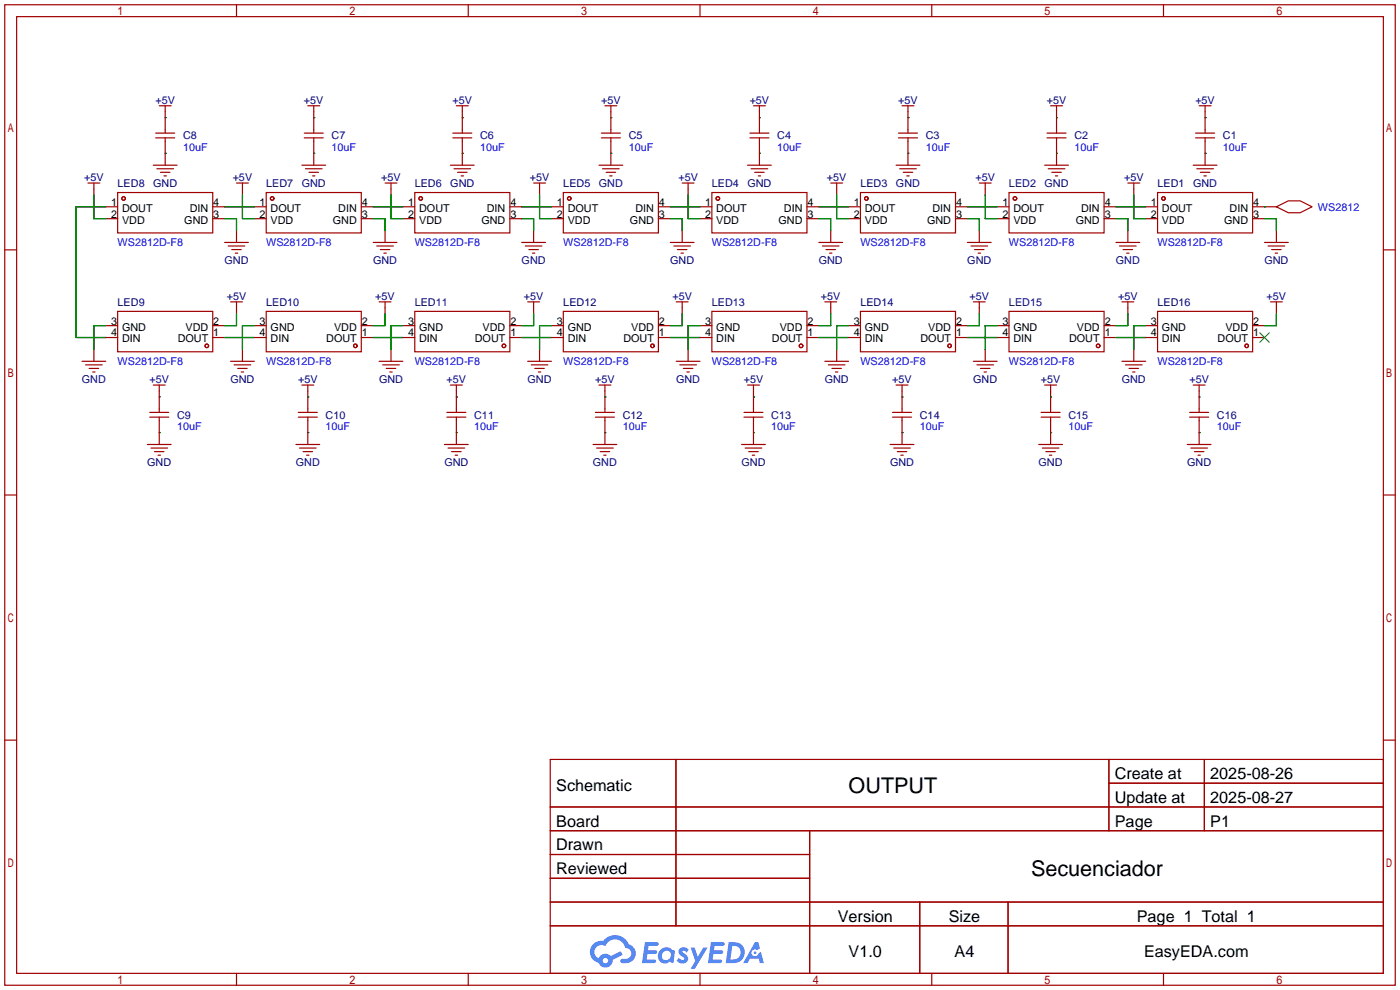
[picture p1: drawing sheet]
<svg xmlns="http://www.w3.org/2000/svg" width="299mm" height="212mm" viewBox="0 0 299 212" stroke-linecap="round" stroke-linejoin="round" font-family="sans-serif">
<g fill="none" stroke="#a10000" stroke-width=".25">
<path d="M1 1h297.2v209.6h-297.2zM3.6 3.6h292.1v204.4h-292.1zM50.5 1v2.6M100.1 1v2.6M149.6 1v2.6M199.1 1v2.6M248.7 1v2.6M1 53.4h2.6M295.7 53.4h2.5M1 105.8h2.6M295.7 105.8h2.5M1 158.2h2.6"/>
<path d="M295.7 158.2h2.5M117.6 162.3h178.1v45.7h-178.1zM117.6 172.5h178.1M117.6 177.5h178.1M144.5 162.3v35.6M173 177.5v30.5M237 162.3v15.2M237 167.4h58.7M257.4 162.3v15.2M117.6 182.6h55.4M117.6 192.8h178.1M117.6 187.7h55.4"/>
<path d="M117.6 197.9h178.1M196.6 192.8v15.2M215.4 192.8v15.2M50.5 208v2.6M100.1 208v2.6M149.6 208v2.6M199.1 208v2.6M248.7 208v2.6"/>
</g>
<g fill="#5487ff">
<path d="M145.3 202.7a1.3 1.3 0 0 1 1.9 .3l-.4 .6a.54 .54 0 0 0-.9-.2l.1 .2a1.34 1.34 0 0 1 .9 1.8 1.47 1.47 0 0 1-2.3-.1l.5-.6 .8 .5a.31 .31 0 0 0 .4-.3 .31 .31 0 0 0-.3-.4 1.12 1.12 0 0 1-.7-1.8z"/>
<path d="M147.6 202.5h.9l.6 2 1.2-2h.9l-2.7 4.6h-.9l1-1.7z"/>
<path d="M137.8 201.4h1.7a1.31 1.31 0 0 1 1.2 .2 .4 .4 0 0 1-.3 .5l-1.8 .1-.1 .9h1.6a.4 .4 0 0 1 .4 .4 .4 .4 0 0 1-.5 .4h-1.6l-.2 1.2h1.4a.46 .46 0 0 1 .5 0 .46 .46 0 0 1 .1 .5l-.4 .2h-2.6z"/>
<path d="M151.9 201.4h1.7a1.32 1.32 0 0 1 1.2 .2 .39 .39 0 0 1-.3 .5l-1.8 .1-.1 .9h1.6a.4 .4 0 0 1 .4 .4 .4 .4 0 0 1-.4 .4h-1.7l-.2 1.2h1.4a.46 .46 0 0 1 .5 0 .46 .46 0 0 1 .1 .5l-.4 .2h-2.6z"/>
<path d="M161.3 201.4h.8l.3 1.3-.6 .4a.75 .75 0 0 0-1.1 .3 .75 .75 0 0 0 .5 1 .75 .75 0 0 0 .9-.7l.5-.2 .6 2.3h-.8l-.3-.9h-1.8l-.5 .9h-1z"/>
<path d="M155.7 201.4l-.6 4.4h1.5a2.27 2.27 0 0 0 2.6-2.2 2.27 2.27 0 0 0-2.7-2.2zM156.5 202.1a1.5 1.5 0 0 1 1.8 1.6 1.5 1.5 0 0 1-1.9 1.4h-.3z"/>
<path d="M141.2 203a1.6 1.6 0 0 0-.3 2.3 1.6 1.6 0 0 0 2.3 .2l.7 .3 .3-2.4-.1-.3-.5-.1a1.58 1.58 0 0 0-2.4 0zM141.8 203.5a.98 .98 0 0 1 1.6 .4 .98 .98 0 0 1-1.1 1.3 .94 .94 0 0 1-.9-.7 .94 .94 0 0 1 .4-1z"/>
<path d="M126.8 201.8a2.37 2.37 0 0 0 1.1 4 1.54 1.54 0 0 0 1.8 1 1.54 1.54 0 0 0 1.2-1.6l2.2-1.1-.5-.8-2 1a1.57 1.57 0 0 0-2.7 .5 1.5 1.5 0 0 1-.7-2.1 1.5 1.5 0 0 1 2.2-.5 2.23 2.23 0 0 1 2.3-1.4 2.23 2.23 0 0 1 2 1.8 1.16 1.16 0 0 1 1.2 1.1 1.16 1.16 0 0 1-1.1 1.2h-.7a.47 .47 0 0 0-.5 .4 .47 .47 0 0 0 .4 .5 2.17 2.17 0 0 0 2.5-.9 2.17 2.17 0 0 0-.3-2.7l-.8-.4a3.2 3.2 0 0 0-5.5-.7l-1.1 .1zM128.8 205.3a.6 .6 0 0 1 1.2 0 .6 .6 0 0 1-1.2 0z"/>
<circle cx="161.4" cy="203.6" r=".28"/>
</g>
<g fill="none" stroke="#a10000" stroke-width=".25">
<path d="M18.8 39.1h2.5M20.1 39.1v2.6M32.8 35.3h5M33.3 29.5h4M33.3 28.4h4M33.5 36.1h3.6M34 22.6h2.6M34.3 36.8h2M35.1 37.6h.5M35.3 22.6v5.8M35.3 29.5v5.8M50.5 39.1h2.6"/>
<path d="M51.8 39.1v2.6M64.5 35.3h5.1M65 29.5h4.1M65 28.4h4.1M65.3 36.1h3.5M65.8 22.6h2.5M66 36.8h2.1M66.8 37.6h.5M67.1 22.6v5.8M67.1 29.5v5.8M82.3 39.1h2.5M83.6 39.1v2.6"/>
<path d="M96.3 35.3h5M96.8 29.5h4M96.8 28.4h4M97 36.1h3.6M97.5 22.6h2.6M97.8 36.8h2M98.6 37.6h.5M98.8 22.6v5.8M98.8 29.5v5.8M114 39.1h2.6M115.3 39.1v2.6M128 35.3h5.1"/>
<path d="M128.5 29.5h4.1M128.5 28.4h4.1M128.8 36.1h3.5M129.3 22.6h2.5M129.5 36.8h2.1M130.3 37.6h.5M130.6 22.6v5.8M130.6 29.5v5.8M145.8 39.1h2.5M147.1 39.1v2.6M159.8 35.3h5M160.3 29.5h4"/>
<path d="M160.3 28.4h4M160.5 36.1h3.6M161 22.6h2.6M161.3 36.8h2M162.1 37.6h.5M162.3 22.6v5.8M162.3 29.5v5.8M177.5 39.1h2.6M178.8 39.1v2.6M191.5 35.3h5.1M192 29.5h4.1M192 28.4h4.1"/>
<path d="M192.3 36.1h3.5M192.8 22.6h2.5M193 36.8h2.1M193.8 37.6h.5M194.1 22.6v5.8M194.1 29.5v5.8M209.3 39.1h2.5M210.6 39.1v2.6M223.3 35.3h5M223.8 29.5h4M223.8 28.4h4M224 36.1h3.6"/>
<path d="M224.5 22.6h2.6M224.8 36.8h2M225.6 37.6h.5M225.8 22.6v5.8M225.8 29.5v5.8M241 39.1h2.6M242.3 39.1v2.6M255 35.3h5.1M255.5 29.5h4.1M255.5 28.4h4.1M255.8 36.1h3.5M256.3 22.6h2.5"/>
<path d="M256.5 36.8h2.1M257.3 37.6h.5M257.6 22.6v5.8M257.6 29.5v5.8M22.6 44.2h2.5M22.6 46.7h2.5M25.1 41.1h20.4v8.7h-20.4zM45.5 44.2h2.5M45.5 46.7h2.5M48 51.8h5.1M48.8 52.6h3.5M49.5 53.3h2.1"/>
<path d="M50.3 54.1h.5M50.5 49.3v2.5M54.4 44.2h2.5M54.4 46.7h2.5M56.9 41.1h20.3v8.7h-20.3zM77.2 44.2h2.6M77.2 46.7h2.6M79.8 51.8h5M80.5 52.6h3.6M81.3 53.3h2M82 54.1h.5M82.3 49.3v2.5"/>
<path d="M86.1 44.2h2.5M86.1 46.7h2.5M88.6 41.1h20.4v8.7h-20.4zM109 44.2h2.5M109 46.7h2.5M111.5 51.8h5.1M112.3 52.6h3.5M113 53.3h2.1M113.8 54.1h.5M114 49.3v2.5M117.9 44.2h2.5M117.9 46.7h2.5"/>
<path d="M120.4 41.1h20.3v8.7h-20.3zM140.7 44.2h2.6M140.7 46.7h2.6M143.3 51.8h5M144 52.6h3.6M144.8 53.3h2M145.5 54.1h.5M145.8 49.3v2.5M149.6 44.2h2.5M149.6 46.7h2.5M152.1 41.1h20.4v8.7h-20.4zM172.5 44.2h2.5"/>
<path d="M172.5 46.7h2.5M175 51.8h5.1M175.8 52.6h3.5M176.5 53.3h2.1M177.3 54.1h.5M177.5 49.3v2.5M181.4 44.2h2.5M181.4 46.7h2.5M183.9 41.1h20.3v8.7h-20.3zM204.2 44.2h2.6M204.2 46.7h2.6M206.8 51.8h5"/>
<path d="M207.5 52.6h3.6M208.3 53.3h2M209 54.1h.5M209.3 49.3v2.5M213.1 44.2h2.5M213.1 46.7h2.5M215.6 41.1h20.4v8.7h-20.4zM236 44.2h2.5M236 46.7h2.5M238.5 51.8h5.1M239.3 52.6h3.5M240 53.3h2.1"/>
<path d="M240.8 54.1h.5M241 49.3v2.5M244.9 44.2h2.5M244.9 46.7h2.5M247.4 41.1h20.3v8.7h-20.3zM267.7 44.2h5.1M267.7 46.7h2.6M270.3 51.8h5M271 52.6h3.6M271.8 53.3h2M272.5 54.1h.5M272.8 44.2l2.5-1.3h2.6l2.5 1.3-2.5 1.3h-2.6z"/>
<path d="M272.8 49.3v2.5M17.5 77.2h5.1M18.3 78h3.5M19 78.7h2.1M19.8 79.5h.5M20.1 74.7v2.5M22.6 72.1h2.5M22.6 69.6h2.5M25.1 66.5h20.4v8.7h-20.4zM45.5 72.1h2.5M45.5 69.6h2.5M49.3 77.2h5.1"/>
<path d="M49.3 64.5h2.5M50 78h3.6M50.5 64.5v2.6M50.8 78.7h2M51.6 79.5h.5M51.8 74.7v2.5M54.4 72.1h2.5M54.4 69.6h2.5M56.9 66.5h20.3v8.7h-20.3zM77.2 72.1h2.6M77.2 69.6h2.6M81 77.2h5.1"/>
<path d="M81 64.5h2.6M81.8 78h3.5M82.3 64.5v2.6M82.5 78.7h2.1M83.3 79.5h.5M83.6 74.7v2.5M86.1 72.1h2.5M86.1 69.6h2.5M88.6 66.5h20.4v8.7h-20.4zM109 72.1h2.5M109 69.6h2.5M112.8 77.2h5.1"/>
<path d="M112.8 64.5h2.5M113.5 78h3.6M114 64.5v2.6M114.3 78.7h2M115.1 79.5h.5M115.3 74.7v2.5M117.9 72.1h2.5M117.9 69.6h2.5M120.4 66.5h20.3v8.7h-20.3zM140.7 72.1h2.6M140.7 69.6h2.6M144.5 77.2h5.1"/>
<path d="M144.5 64.5h2.6M145.3 78h3.5M145.8 64.5v2.6M146 78.7h2.1M146.8 79.5h.5M147.1 74.7v2.5M149.6 72.1h2.5M149.6 69.6h2.5M152.1 66.5h20.4v8.7h-20.4zM172.5 72.1h2.5M172.5 69.6h2.5M176.3 77.2h5.1"/>
<path d="M176.3 64.5h2.5M177 78h3.6M177.5 64.5v2.6M177.8 78.7h2M178.6 79.5h.5M178.8 74.7v2.5M181.4 72.1h2.5M181.4 69.6h2.5M183.9 66.5h20.3v8.7h-20.3zM204.2 72.1h2.6M204.2 69.6h2.6M208 77.2h5.1"/>
<path d="M208 64.5h2.6M208.8 78h3.5M209.3 64.5v2.6M209.5 78.7h2.1M210.3 79.5h.5M210.6 74.7v2.5M213.1 72.1h2.5M213.1 69.6h2.5M215.6 66.5h20.4v8.7h-20.4zM236 72.1h2.5M236 69.6h2.5M239.8 77.2h5.1"/>
<path d="M239.8 64.5h2.5M240.5 78h3.6M241 64.5v2.6M241.3 78.7h2M242.1 79.5h.5M242.3 74.7v2.5M244.9 72.1h2.5M244.9 69.6h2.5M247.4 66.5h20.3v8.7h-20.3zM267.7 72.1h2.6M267.7 69.6h2.6M271.5 64.5h2.6"/>
<path d="M272.8 64.5v2.6M31.5 95h5.1M32 89.2h4.1M32 88.1h4.1M32.3 95.8h3.5M32.8 82.3h2.5M33 96.5h2.1M33.8 97.3h.5M34 82.3v5.8M34 89.2v5.8M63.2 95h5.1M63.8 89.2h4"/>
<path d="M63.8 88.1h4M64 95.8h3.6M64.5 82.3h2.6M64.8 96.5h2M65.5 97.3h.5M65.8 82.3v5.8M65.8 89.2v5.8M95 95h5.1M95.5 89.2h4.1M95.5 88.1h4.1M95.8 95.8h3.5M96.3 82.3h2.5"/>
<path d="M96.5 96.5h2.1M97.3 97.3h.5M97.5 82.3v5.8M97.5 89.2v5.8M126.7 95h5.1M127.3 89.2h4M127.3 88.1h4M127.5 95.8h3.6M128 82.3h2.6M128.3 96.5h2M129 97.3h.5M129.3 82.3v5.8"/>
<path d="M129.3 89.2v5.8M158.5 95h5.1M159 89.2h4.1M159 88.1h4.1M159.3 95.8h3.5M159.8 82.3h2.5M160 96.5h2.1M160.8 97.3h.5M161 82.3v5.8M161 89.2v5.8M190.2 95h5.1M190.8 89.2h4"/>
<path d="M190.8 88.1h4M191 95.8h3.6M191.5 82.3h2.6M191.8 96.5h2M192.5 97.3h.5M192.8 82.3v5.8M192.8 89.2v5.8M222 95h5.1M222.5 89.2h4.1M222.5 88.1h4.1M222.8 95.8h3.5M223.3 82.3h2.5"/>
<path d="M223.5 96.5h2.1M224.3 97.3h.5M224.5 82.3v5.8M224.5 89.2v5.8M253.7 95h5.1M254.3 89.2h4M254.3 88.1h4M254.5 95.8h3.6M255 82.3h2.6M255.3 96.5h2M256 97.3h.5M256.3 82.3v5.8"/>
<path d="M256.3 89.2v5.8"/>
<circle cx="26.4" cy="42.4" r=".38"/>
<circle cx="58.2" cy="42.4" r=".38"/>
<circle cx="89.9" cy="42.4" r=".38"/>
<circle cx="121.7" cy="42.4" r=".38"/>
<circle cx="153.4" cy="42.4" r=".38"/>
<circle cx="185.2" cy="42.4" r=".38"/>
<circle cx="216.9" cy="42.4" r=".38"/>
<circle cx="248.7" cy="42.4" r=".38"/>
<circle cx="44.2" cy="73.9" r=".38"/>
<circle cx="75.9" cy="73.9" r=".38"/>
<circle cx="107.7" cy="73.9" r=".38"/>
<circle cx="139.4" cy="73.9" r=".38"/>
<circle cx="171.2" cy="73.9" r=".38"/>
<circle cx="202.9" cy="73.9" r=".38"/>
<circle cx="234.7" cy="73.9" r=".38"/>
<circle cx="266.4" cy="73.9" r=".38"/>
</g>
<g fill="none" stroke="#008700" stroke-width=".25">
<path d="M35.3 25.1h.1M35.3 32.8h.1M67.1 25.1h.1M67.1 32.8h.1M98.8 25.1h.1M98.8 32.8h.1M130.6 25.1h.1M130.6 32.8h.1M162.3 25.1h.1M162.3 32.8h.1M194.1 25.1h.1M194.1 32.8h.1"/>
<path d="M225.8 25.1h.1M225.8 32.8h.1M257.6 25.1h.1M257.6 32.8h.1M20.1 41.7v5h2.5M22.6 44.2h-6.3v27.9h6.3M48 46.7h2.5v2.6M48 44.2h6.4M51.8 41.7v5h2.6M79.8 46.7h2.5v2.6M79.8 44.2h6.3M83.6 41.7v5h2.5"/>
<path d="M111.5 46.7h2.5v2.6M111.5 44.2h6.4M115.3 41.7v5h2.6M143.3 46.7h2.5v2.6M143.3 44.2h6.3M147.1 41.7v5h2.5M175 46.7h2.5v2.6M175 44.2h6.4M178.8 41.7v5h2.6M206.8 46.7h2.5v2.6M206.8 44.2h6.3M210.6 41.7v5h2.5"/>
<path d="M238.5 46.7h2.5v2.6M238.5 44.2h6.4M242.3 41.7v5h2.6M270.3 44.2h.1M270.3 46.7h2.5v2.6M22.6 69.6h-2.5v5.1M48 72.1h6.4M50.5 67.1v2.5h-2.5M54.4 69.6h-2.6v5.1M79.8 72.1h6.3M82.3 67.1v2.5h-2.5M86.1 69.6h-2.5v5.1"/>
<path d="M111.5 72.1h6.4M114 67.1v2.5h-2.5M117.9 69.6h-2.6v5.1M143.3 72.1h6.3M145.8 67.1v2.5h-2.5M149.6 69.6h-2.5v5.1M175 72.1h6.4M177.5 67.1v2.5h-2.5M181.4 69.6h-2.6v5.1M206.8 72.1h6.3M209.3 67.1v2.5h-2.5M213.1 69.6h-2.5v5.1"/>
<path d="M238.5 72.1h6.4M241 67.1v2.5h-2.5M244.9 69.6h-2.6v5.1M272.8 67.1v2.5h-2.5M34 84.8h.1M34 92.5h.1M65.8 84.8h.1M65.8 92.5h.1M97.5 84.8h.1M97.5 92.5h.1M129.3 84.8h.1M129.3 92.5h.1"/>
<path d="M161 84.8h.1M161 92.5h.1M192.8 84.8h.1M192.8 92.5h.1M224.5 84.8h.1M224.5 92.5h.1M256.3 84.8h.1M256.3 92.5h.1"/>
</g>
<path d="M269.2 71.1l2.1 2.1M271.3 71.1l-2.1 2.1" fill="none" stroke="#3c3" stroke-width=".25"/>
<g font-size="4.6">
<text x="181.4" y="169.4">OUTPUT</text>
<text x="220.4" y="187.2">Secuenciador</text>
</g>
<g font-size="3.5">
<text x="238.3" y="166.5">Create at</text>
<text x="258.7" y="166.5">2025-08-26</text>
<text x="118.9" y="169.1">Schematic</text>
<text x="238.3" y="171.6">Update at</text>
<text x="258.7" y="171.6">2025-08-27</text>
<text x="118.9" y="176.7">Board</text>
<text x="238.3" y="176.7">Page</text>
<text x="258.7" y="176.7">P1</text>
<text x="118.9" y="181.8">Drawn</text>
<text x="118.9" y="186.8">Reviewed</text>
<text x="179.1" y="197">Version</text>
<text x="202.8" y="197">Size</text>
<text x="243" y="197">Page 1 Total 1</text>
<text x="181.4" y="204.6">V1.0</text>
<text x="204" y="204.6">A4</text>
<text x="244.5" y="204.6">EasyEDA.com</text>
</g>
<g font-size="2.3" fill="#000080">
<text x="33.2" y="22.1">+5V</text>
<text x="65" y="22.1">+5V</text>
<text x="96.7" y="22.1">+5V</text>
<text x="128.5" y="22.1">+5V</text>
<text x="160.2" y="22.1">+5V</text>
<text x="192" y="22.1">+5V</text>
<text x="223.7" y="22.1">+5V</text>
<text x="255.5" y="22.1">+5V</text>
<text x="39.1" y="29.8">C8</text>
<text x="70.9" y="29.8">C7</text>
<text x="102.6" y="29.8">C6</text>
<text x="134.4" y="29.8">C5</text>
<text x="166.1" y="29.8">C4</text>
<text x="197.9" y="29.8">C3</text>
<text x="229.6" y="29.8">C2</text>
<text x="261.4" y="29.8">C1</text>
<text x="18" y="38.7">+5V</text>
<text x="25.1" y="39.9">LED8</text>
<text x="32.7" y="39.9">GND</text>
<text x="49.7" y="38.7">+5V</text>
<text x="56.9" y="39.9">LED7</text>
<text x="64.5" y="39.9">GND</text>
<text x="81.5" y="38.7">+5V</text>
<text x="88.6" y="39.9">LED6</text>
<text x="96.2" y="39.9">GND</text>
<text x="113.2" y="38.7">+5V</text>
<text x="120.4" y="39.9">LED5</text>
<text x="128" y="39.9">GND</text>
<text x="145" y="38.7">+5V</text>
<text x="152.1" y="39.9">LED4</text>
<text x="159.7" y="39.9">GND</text>
<text x="176.7" y="38.7">+5V</text>
<text x="183.9" y="39.9">LED3</text>
<text x="191.5" y="39.9">GND</text>
<text x="208.5" y="38.7">+5V</text>
<text x="215.6" y="39.9">LED2</text>
<text x="223.2" y="39.9">GND</text>
<text x="240.2" y="38.7">+5V</text>
<text x="247.4" y="39.9">LED1</text>
<text x="255" y="39.9">GND</text>
<text x="48" y="56.4">GND</text>
<text x="79.7" y="56.4">GND</text>
<text x="111.5" y="56.4">GND</text>
<text x="143.2" y="56.4">GND</text>
<text x="175" y="56.4">GND</text>
<text x="206.7" y="56.4">GND</text>
<text x="238.5" y="56.4">GND</text>
<text x="270.2" y="56.4">GND</text>
<text x="25.1" y="65.3">LED9</text>
<text x="48.5" y="64.1">+5V</text>
<text x="56.9" y="65.3">LED10</text>
<text x="80.2" y="64.1">+5V</text>
<text x="88.6" y="65.3">LED11</text>
<text x="112" y="64.1">+5V</text>
<text x="120.4" y="65.3">LED12</text>
<text x="143.7" y="64.1">+5V</text>
<text x="152.1" y="65.3">LED13</text>
<text x="175.5" y="64.1">+5V</text>
<text x="183.9" y="65.3">LED14</text>
<text x="207.2" y="64.1">+5V</text>
<text x="215.6" y="65.3">LED15</text>
<text x="239" y="64.1">+5V</text>
<text x="247.4" y="65.3">LED16</text>
<text x="270.7" y="64.1">+5V</text>
<text x="17.5" y="81.8">GND</text>
<text x="32" y="81.8">+5V</text>
<text x="49.3" y="81.8">GND</text>
<text x="63.7" y="81.8">+5V</text>
<text x="81" y="81.8">GND</text>
<text x="95.5" y="81.8">+5V</text>
<text x="112.8" y="81.8">GND</text>
<text x="127.2" y="81.8">+5V</text>
<text x="144.5" y="81.8">GND</text>
<text x="159" y="81.8">+5V</text>
<text x="176.3" y="81.8">GND</text>
<text x="190.7" y="81.8">+5V</text>
<text x="208" y="81.8">GND</text>
<text x="222.5" y="81.8">+5V</text>
<text x="239.8" y="81.8">GND</text>
<text x="254.2" y="81.8">+5V</text>
<text x="37.8" y="89.5">C9</text>
<text x="69.6" y="89.5">C10</text>
<text x="101.3" y="89.5">C11</text>
<text x="133.1" y="89.5">C12</text>
<text x="164.8" y="89.5">C13</text>
<text x="196.6" y="89.5">C14</text>
<text x="228.3" y="89.5">C15</text>
<text x="260.1" y="89.5">C16</text>
<text x="31.5" y="99.6">GND</text>
<text x="63.2" y="99.6">GND</text>
<text x="95" y="99.6">GND</text>
<text x="126.7" y="99.6">GND</text>
<text x="158.5" y="99.6">GND</text>
<text x="190.2" y="99.6">GND</text>
<text x="222" y="99.6">GND</text>
<text x="253.7" y="99.6">GND</text>
</g>
<g font-size="2.3" fill="#00f">
<text x="39.1" y="32.3">10uF</text>
<text x="70.9" y="32.3">10uF</text>
<text x="102.6" y="32.3">10uF</text>
<text x="134.4" y="32.3">10uF</text>
<text x="166.1" y="32.3">10uF</text>
<text x="197.9" y="32.3">10uF</text>
<text x="229.6" y="32.3">10uF</text>
<text x="261.4" y="32.3">10uF</text>
<text x="281.7" y="45">WS2812</text>
<text x="25.1" y="52.6">WS2812D-F8</text>
<text x="56.9" y="52.6">WS2812D-F8</text>
<text x="88.6" y="52.6">WS2812D-F8</text>
<text x="120.4" y="52.6">WS2812D-F8</text>
<text x="152.1" y="52.6">WS2812D-F8</text>
<text x="183.9" y="52.6">WS2812D-F8</text>
<text x="215.6" y="52.6">WS2812D-F8</text>
<text x="247.4" y="52.6">WS2812D-F8</text>
<text x="25.1" y="78">WS2812D-F8</text>
<text x="56.9" y="78">WS2812D-F8</text>
<text x="88.6" y="78">WS2812D-F8</text>
<text x="120.4" y="78">WS2812D-F8</text>
<text x="152.1" y="78">WS2812D-F8</text>
<text x="183.9" y="78">WS2812D-F8</text>
<text x="215.6" y="78">WS2812D-F8</text>
<text x="247.4" y="78">WS2812D-F8</text>
<text x="37.8" y="92">10uF</text>
<text x="69.6" y="92">10uF</text>
<text x="101.3" y="92">10uF</text>
<text x="133.1" y="92">10uF</text>
<text x="164.8" y="92">10uF</text>
<text x="196.6" y="92">10uF</text>
<text x="228.3" y="92">10uF</text>
<text x="260.1" y="92">10uF</text>
</g>
<g font-size="2.3">
<text x="23.7" y="44">1</text>
<text x="23.7" y="46.5">2</text>
<text x="26.1" y="45.2">DOUT</text>
<text x="26.1" y="47.8">VDD</text>
<text x="39.4" y="47.8">GND</text>
<text x="40.5" y="45.2">DIN</text>
<text x="45.6" y="46.5">3</text>
<text x="45.6" y="44">4</text>
<text x="55.5" y="44">1</text>
<text x="55.5" y="46.5">2</text>
<text x="57.8" y="45.2">DOUT</text>
<text x="57.8" y="47.8">VDD</text>
<text x="71.1" y="47.8">GND</text>
<text x="72.3" y="45.2">DIN</text>
<text x="77.3" y="46.5">3</text>
<text x="77.3" y="44">4</text>
<text x="87.2" y="44">1</text>
<text x="87.2" y="46.5">2</text>
<text x="89.6" y="45.2">DOUT</text>
<text x="89.6" y="47.8">VDD</text>
<text x="102.9" y="47.8">GND</text>
<text x="104" y="45.2">DIN</text>
<text x="109.1" y="46.5">3</text>
<text x="109.1" y="44">4</text>
<text x="119" y="44">1</text>
<text x="119" y="46.5">2</text>
<text x="121.3" y="45.2">DOUT</text>
<text x="121.3" y="47.8">VDD</text>
<text x="134.6" y="47.8">GND</text>
<text x="135.8" y="45.2">DIN</text>
<text x="140.8" y="46.5">3</text>
<text x="140.8" y="44">4</text>
<text x="150.7" y="44">1</text>
<text x="150.7" y="46.5">2</text>
<text x="153.1" y="45.2">DOUT</text>
<text x="153.1" y="47.8">VDD</text>
<text x="166.4" y="47.8">GND</text>
<text x="167.5" y="45.2">DIN</text>
<text x="172.6" y="46.5">3</text>
<text x="172.6" y="44">4</text>
<text x="182.5" y="44">1</text>
<text x="182.5" y="46.5">2</text>
<text x="184.8" y="45.2">DOUT</text>
<text x="184.8" y="47.8">VDD</text>
<text x="198.1" y="47.8">GND</text>
<text x="199.3" y="45.2">DIN</text>
<text x="204.3" y="46.5">3</text>
<text x="204.3" y="44">4</text>
<text x="214.2" y="44">1</text>
<text x="214.2" y="46.5">2</text>
<text x="216.6" y="45.2">DOUT</text>
<text x="216.6" y="47.8">VDD</text>
<text x="229.9" y="47.8">GND</text>
<text x="231" y="45.2">DIN</text>
<text x="236.1" y="46.5">3</text>
<text x="236.1" y="44">4</text>
<text x="246" y="44">1</text>
<text x="246" y="46.5">2</text>
<text x="248.3" y="45.2">DOUT</text>
<text x="248.3" y="47.8">VDD</text>
<text x="261.6" y="47.8">GND</text>
<text x="262.8" y="45.2">DIN</text>
<text x="267.8" y="46.5">3</text>
<text x="267.8" y="44">4</text>
<text x="23.7" y="69.4">3</text>
<text x="23.7" y="71.9">4</text>
<text x="26.1" y="70.6">GND</text>
<text x="39.7" y="70.6">VDD</text>
<text x="45.6" y="71.9">1</text>
<text x="45.6" y="69.4">2</text>
<text x="55.5" y="69.4">3</text>
<text x="55.5" y="71.9">4</text>
<text x="57.8" y="70.6">GND</text>
<text x="71.4" y="70.6">VDD</text>
<text x="77.3" y="71.9">1</text>
<text x="77.3" y="69.4">2</text>
<text x="87.2" y="69.4">3</text>
<text x="87.2" y="71.9">4</text>
<text x="89.6" y="70.6">GND</text>
<text x="103.2" y="70.6">VDD</text>
<text x="109.1" y="71.9">1</text>
<text x="109.1" y="69.4">2</text>
<text x="119" y="69.4">3</text>
<text x="119" y="71.9">4</text>
<text x="121.3" y="70.6">GND</text>
<text x="134.9" y="70.6">VDD</text>
<text x="140.8" y="71.9">1</text>
<text x="140.8" y="69.4">2</text>
<text x="150.7" y="69.4">3</text>
<text x="150.7" y="71.9">4</text>
<text x="153.1" y="70.6">GND</text>
<text x="166.7" y="70.6">VDD</text>
<text x="172.6" y="71.9">1</text>
<text x="172.6" y="69.4">2</text>
<text x="182.5" y="69.4">3</text>
<text x="182.5" y="71.9">4</text>
<text x="184.8" y="70.6">GND</text>
<text x="198.4" y="70.6">VDD</text>
<text x="204.3" y="71.9">1</text>
<text x="204.3" y="69.4">2</text>
<text x="214.2" y="69.4">3</text>
<text x="214.2" y="71.9">4</text>
<text x="216.6" y="70.6">GND</text>
<text x="230.2" y="70.6">VDD</text>
<text x="236.1" y="71.9">1</text>
<text x="236.1" y="69.4">2</text>
<text x="246" y="69.4">3</text>
<text x="246" y="71.9">4</text>
<text x="248.3" y="70.6">GND</text>
<text x="261.9" y="70.6">VDD</text>
<text x="267.8" y="71.9">1</text>
<text x="267.8" y="69.4">2</text>
<text x="26.1" y="73.2">DIN</text>
<text x="38" y="73.2">DOUT</text>
<text x="57.8" y="73.2">DIN</text>
<text x="69.7" y="73.2">DOUT</text>
<text x="89.6" y="73.2">DIN</text>
<text x="101.5" y="73.2">DOUT</text>
<text x="121.3" y="73.2">DIN</text>
<text x="133.2" y="73.2">DOUT</text>
<text x="153.1" y="73.2">DIN</text>
<text x="165" y="73.2">DOUT</text>
<text x="184.8" y="73.2">DIN</text>
<text x="196.7" y="73.2">DOUT</text>
<text x="216.6" y="73.2">DIN</text>
<text x="228.5" y="73.2">DOUT</text>
<text x="248.3" y="73.2">DIN</text>
<text x="260.2" y="73.2">DOUT</text>
</g>
</svg>
